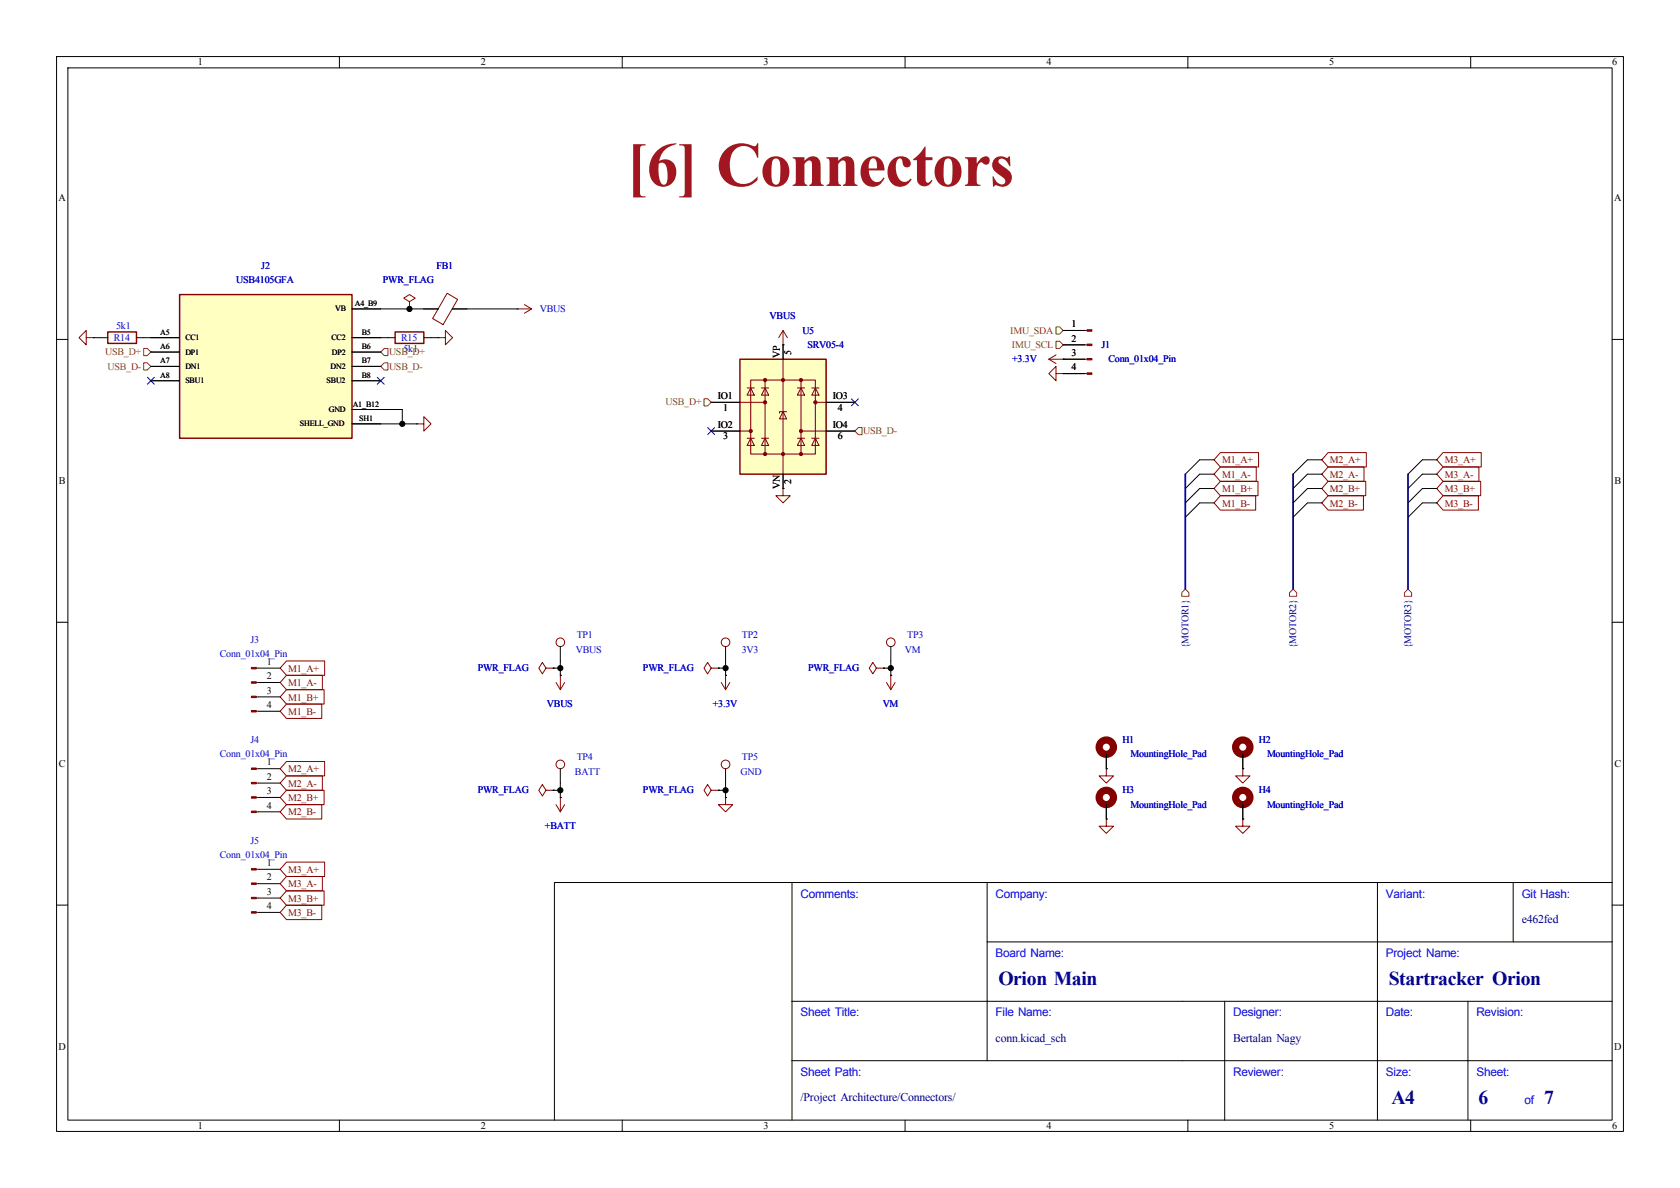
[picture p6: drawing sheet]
<svg xmlns="http://www.w3.org/2000/svg" width="297mm" height="210mm" viewBox="0 0 297 210" stroke-linecap="round" stroke-linejoin="round" font-family="sans-serif">
<g fill="none" stroke="#000" stroke-width=".18">
<path d="M10 10h277v190h-277zM12 12h273v186h-273zM60 10v2M110 10v2M160 10v2M210 10v2M260 10v2M17.8 59.7h1.2M24.1 59.7h1.3M68.6 59.7h1.2M72.4 54.6h.1M74.9 59.7h1.3"/>
<path d="M74.9 54.6h2.6M77.5 59.7h.1M80 54.6h2.5M188 58.4h3.8M10 60h2M73.7 74.9h.1M188 61h3.8M188 63.5h3.8M188 66h3.8M285 60h2M10 110h2M285 110h2"/>
<path d="M140 156v42M174.5 156v31.5M219.7 142.2v2.6M243.5 156v42M267.5 156v10.5M285 156h-187v42M10 160h2M140 177h145M174.5 166.5h110.5M216.5 177v21M259.5 177v21M285 160h2"/>
<path d="M60 198v2M110 198v2M140 187.5h145M160 198v2M210 198v2M260 198v2"/>
</g>
<circle cx="219.7" cy="141" r="1.27" fill="none" stroke="#840000" stroke-width="1.3"/>
<g fill="#840000" stroke="#840000" stroke-width=".18">
<path d="M192.2 58.3h.8v.2h-.8z"/>
<path d="M192.2 60.8h.8v.3h-.8z"/>
<path d="M192.2 63.4h.8v.2h-.8z"/>
<path d="M192.2 65.9h.8v.3h-.8z"/>
</g>
<path d="M72.4 53.3l1-.6-1-.6-1 .6 1 .6v1.3M77.4 54.6h.1M77.5 59.7h1.2v1.3l1.3-1.3-1.3-1.3v1.3M79 51.8l1.9 1.1-2.6 4.5-1.8-1.1zM80 54.6h.1M191.8 58.4h.4M73.7 74.9h1.2v1.3l1.3-1.3-1.3-1.2v1.2M191.8 61h.4M191.8 63.5h.4M191.8 66h.4" fill="none" stroke="#840000" stroke-width=".18"/>
<path d="M19 58.7h5.1v2h-5.1zM69.8 58.7h5.1v2h-5.1z" fill="none" stroke="#840000" stroke-width=".25"/>
<path d="M31.7 52.1h30.5v25.4h-30.5z" fill="#ffffc2"/>
<path d="M31.7 52.1h30.5v25.4h-30.5z" fill="none" stroke="#840000" stroke-width=".25"/>
<g fill="none" stroke="#000" stroke-width=".18">
<path d="M16.5 59.7h.1M26.7 59.7h5M62.2 59.7h5.1M62.2 54.6h5.1M91.4 54.6h.1M26.7 62.2h5M26.7 64.8h5M26.7 67.3h5M62.2 72.4h5.1M62.2 62.2h5.1M62.2 64.8h5.1M62.2 67.3h5.1"/>
<path d="M62.2 74.9h5.1M138.4 61h.1M188 66h.1M99.1 114.3v2.5M127 118.1h.1M128.3 119.4h.1M128.3 114.3v2.5M156.2 118.1h.1M157.5 119.4h.1M157.5 114.3v2.5M99.1 135.9v2.5M127 139.7h.1"/>
<path d="M128.3 135.9v2.5M195.6 135.9h.1M195.6 133.4v2.5M219.7 135.9h.1M219.7 133.4v2.5M128.3 141h.1M195.6 144.8h.1M195.6 142.2v2.6M219.7 144.8h.1"/>
</g>
<g fill="none" stroke="#840000" stroke-width=".18">
<path d="M15.2 59.7v1.3l-1.2-1.3 1.2-1.3v1.3h1.3M91.4 54.6h2.6M92.7 53.8l1.3 .8M94 54.6l-1.3 .8M138.4 58.4l-.7 1.3M138.4 58.4l.8 1.3M138.4 58.4v2.6M186.7 66v1.3l-1.3-1.3 1.3-1.2v1.2h1.3M125.7 118.1l-.6-1-.6 1 .6 1 .6-1h1.3M128.3 119.4v2.5M154.9 118.1l-.6-1-.6 1 .6 1 .6-1h1.3M157.5 119.4v2.5"/>
<path d="M125.7 139.7l-.6-1-.6 1 .6 1 .6-1h1.3M127.5 120.7l.8 1.2M129 120.7l-.7 1.2M156.7 120.7l.8 1.2M158.2 120.7l-.7 1.2M195.6 135.9v1.3h-1.3l1.3 1.2 1.2-1.2h-1.2M219.7 135.9v1.3h-1.3l1.3 1.2 1.3-1.2h-1.3M128.3 141v1.2h-1.3l1.3 1.3 1.2-1.3h-1.2M195.6 144.8v1.3h-1.3l1.3 1.2 1.2-1.2h-1.2M219.7 144.8v1.3h-1.3l1.3 1.2 1.3-1.2h-1.3"/>
<circle cx="99.1" cy="113.5" r=".76"/>
<circle cx="128.3" cy="113.5" r=".76"/>
<circle cx="157.5" cy="113.5" r=".76"/>
<circle cx="99.1" cy="135.1" r=".76"/>
<circle cx="128.3" cy="135.1" r=".76"/>
</g>
<g fill="none" stroke="#840000" stroke-width="1.3">
<circle cx="195.6" cy="132.1" r="1.27"/>
<circle cx="219.7" cy="132.1" r="1.27"/>
<circle cx="195.6" cy="141" r="1.27"/>
</g>
<path d="M130.8 63.5h15.2v20.3h-15.2z" fill="#ffffc2"/>
<g fill="none" stroke="#840000" stroke-width=".18">
<path d="M130.7 71.1h4.6M130.8 76.2h1.9M132.1 68.6h1.2M132.1 77.5h1.2M132.7 67.2h11.4v13.1h-11.4zM132.7 68.6l.6 1.3h-1.2zM132.7 77.5l.6 1.2h-1.2zM134.6 68.6h1.3M134.6 77.5h1.3M135.3 68.6l.6 1.3h-1.3zM135.3 77.5l.6 1.2h-1.3zM135.3 67.2v13.1"/>
<path d="M138.4 72.8l.7 1.2h-1.3zM138.4 63.5v20.3M139.1 72.8h-1.3v.2M141 68.6h1.2M141 77.5h1.2M141.6 68.6l.6 1.3h-1.2zM141.6 77.5l.6 1.2h-1.2zM141.6 67.2v13.1M141.6 76.2h4.4M143.5 68.6h1.3M143.5 77.5h1.3M144.1 68.6l.7 1.3h-1.3z"/>
<path d="M144.1 77.5l.7 1.2h-1.3zM144.1 71.1h1.9M185.4 63.5l1.3 .8M185.4 63.5h2.6M186.7 62.7l-1.3 .8M138.4 86.4v1.2h-1.2l1.2 1.3 1.3-1.3h-1.3M215.7 85.1h6.7v2.5h-6.7l-1.1-1.2zM215.7 87.6h6.3v2.6h-6.3l-1.1-1.3zM215.7 80h6.8v2.6h-6.8l-1.1-1.3zM215.7 82.5h6.4v2.6h-6.4l-1.1-1.3zM234.8 85.1h6.6v2.5h-6.6l-1.1-1.2zM234.8 87.6h6.2v2.6h-6.2l-1.1-1.3z"/>
<path d="M234.8 80h6.7v2.6h-6.7l-1.1-1.3zM234.8 82.5h6.3v2.6h-6.3l-1.1-1.3zM255.1 80h6.8v2.6h-6.8l-1.1-1.3zM255.1 82.5h6.4v2.6h-6.4l-1.1-1.3zM255.1 87.6h6.3v2.6h-6.3l-1.1-1.3zM255.1 85.1h6.7v2.5h-6.7l-1.1-1.2zM45.3 118.1h.4M50.6 119.4h6.4v2.5h-6.4l-1.1-1.2zM50.6 116.8h6.8v2.6h-6.8l-1.1-1.3zM96.5 118.1l-.6-1-.7 1 .7 1 .6-1h1.3M99.1 119.4v2.5M45.3 135.9h.4"/>
<path d="M45.3 138.4h.4M45.3 120.7h.4M45.3 123.2h.4M45.3 125.7h.4M50.6 121.9h6.7v2.6h-6.7l-1.1-1.3zM50.6 137.2h6.4v2.5h-6.4l-1.1-1.3zM50.6 134.6h6.8v2.6h-6.8l-1.1-1.3zM50.6 124.5h6.3v2.5h-6.3l-1.1-1.3zM50.6 139.7h6.7v2.5h-6.7l-1.1-1.2zM96.5 139.7l-.6-1-.7 1 .7 1 .6-1h1.3M98.3 120.7l.8 1.2M99.8 120.7l-.7 1.2"/>
<path d="M45.3 141h.4M45.3 143.5h.4M45.3 153.7h.4M45.3 156.2h.4M45.3 158.8h.4M50.6 142.2h6.3v2.6h-6.3l-1.1-1.3zM50.6 152.4h6.8v2.5h-6.8l-1.1-1.2zM50.6 157.5h6.7v2.5h-6.7l-1.1-1.2zM50.6 154.9h6.4v2.6h-6.4l-1.1-1.3zM98.3 142.2l.8 1.3M99.1 141v2.5M99.8 142.2l-.7 1.3"/>
<path d="M45.3 161.3h.4M50.6 160h6.3v2.6h-6.3l-1.1-1.3z"/>
</g>
<path d="M130.8 63.5h15.2v20.3h-15.2z" fill="none" stroke="#840000" stroke-width=".25"/>
<g fill="#840000" stroke="#840000" stroke-width=".18">
<path d="M44.4 135.8h.9v.2h-.9z"/>
<path d="M44.4 138.3h.9v.3h-.9z"/>
<path d="M44.4 140.8h.9v.3h-.9z"/>
<path d="M44.4 143.4h.9v.2h-.9z"/>
<path d="M44.4 153.5h.9v.3h-.9z"/>
<path d="M44.4 156.1h.9v.2h-.9z"/>
<path d="M44.4 158.6h.9v.3h-.9z"/>
<path d="M44.4 161.2h.9v.2h-.9z"/>
<path d="M44.4 118h.9v.2h-.9z"/>
<path d="M44.4 120.5h.9v.3h-.9z"/>
<path d="M44.4 123.1h.9v.2h-.9z"/>
<path d="M44.4 125.6h.9v.3h-.9z"/>
<circle cx="132.7" cy="76.2" r=".28"/>
<circle cx="135.3" cy="67.2" r=".28"/>
<circle cx="135.3" cy="71.1" r=".28"/>
<circle cx="135.3" cy="80.3" r=".28"/>
<circle cx="138.4" cy="67.2" r=".28"/>
<circle cx="138.4" cy="80.3" r=".28"/>
<circle cx="141.6" cy="67.2" r=".28"/>
<circle cx="141.6" cy="76.2" r=".28"/>
<circle cx="141.6" cy="80.3" r=".28"/>
<circle cx="144.1" cy="71.1" r=".28"/>
</g>
<g fill="none" stroke="#000" stroke-width=".18">
<path d="M16.5 59.7h1.3M25.4 59.7h6.3M62.2 54.6h15.3M62.2 59.7h6.4M72.4 54.6h.1M76.2 59.7h1.3M80 54.6h11.4M188 58.4h3.8M26.7 62.2h5M26.7 64.8h5M26.7 67.3h5M62.2 74.9h11.5"/>
<path d="M62.2 72.4h8.9v2.5M62.2 62.2h5.1M62.2 64.8h5.1M62.2 67.3h5.1M125.7 71.1h5.1M125.7 76.2h5.1M138.4 61h.1M138.4 61v2.5M146 71.1h5.1M146 76.2h5.1M188 63.5h.1M188 66h.1"/>
<path d="M188 61h3.8M188 63.5h3.8M188 66h3.8M138.4 86.4h.1M138.4 83.8v2.6M214.6 83.8h-2.5l-2.6 2.6M214.6 88.9h-2.5l-2.6 2.5M214.6 81.3h-2.5l-2.6 2.5M214.6 86.4h-2.5l-2.6 2.5M233.7 83.8h-2.6l-2.5 2.6M233.7 88.9h-2.6l-2.5 2.5M233.7 81.3h-2.6l-2.5 2.5"/>
<path d="M233.7 86.4h-2.6l-2.5 2.5M254 83.8h-2.5l-2.6 2.6M254 88.9h-2.5l-2.6 2.5M254 81.3h-2.5l-2.6 2.5M254 86.4h-2.5l-2.6 2.5M45.7 118.1h3.8M97.8 118.1h.1M97.8 118.1h1.3M99.1 119.4h.1M99.1 116.8v2.6M127 118.1h.1M127 118.1h1.3"/>
<path d="M128.3 119.4h.1M128.3 116.8v2.6M156.2 118.1h.1M156.2 118.1h1.3M157.5 119.4h.1M157.5 116.8v2.6M45.7 135.9h3.8M45.7 138.4h3.8M45.7 120.7h3.8M45.7 123.2h3.8M45.7 125.7h3.8M97.8 139.7h.1"/>
<path d="M97.8 139.7h1.3M99.1 138.4v2.6M127 139.7h.1M127 139.7h1.3M128.3 138.4v2.6M195.6 135.9h.1M195.6 133.4v2.5M219.7 135.9h.1M219.7 133.4v2.5M45.7 141h3.8M45.7 143.5h3.8M45.7 153.7h3.8"/>
<path d="M45.7 156.2h3.8M45.7 158.8h3.8M99.1 141h.1M128.3 141h.1M195.6 144.8h.1M195.6 142.2v2.6M219.7 144.8h.1M219.7 142.2v2.6M45.7 161.3h3.8"/>
</g>
<path d="M186.7 57.8h.6l.7 .6-.7 .7h-.6zM25.4 64.1h.6l.7 .7-.7 .6h-.6zM25.4 61.6h.6l.7 .6-.7 .7h-.6zM67.3 64.8l.6-.7h.7v1.3h-.7zM67.9 61.6h.7v1.3h-.7l-.6-.7zM124.5 70.5h.6l.6 .6-.6 .7h-.6zM151.8 75.6h.6v1.2h-.6l-.7-.6zM186.7 60.3h.6l.7 .7-.7 .6h-.6zM209.5 104.1l.7 .7v.6h-1.3v-.6zM228.6 104.1l.6 .7v.6h-1.2v-.6zM248.9 104.1l.7 .7v.6h-1.3v-.6z" fill="none" stroke="#725600" stroke-width=".18"/>
<path d="M209.5 83.8v20.3M228.6 83.8v20.3M248.9 83.8v20.3" fill="none" stroke="#000084" stroke-width=".3"/>
<path d="M26.1 66.7l1.2 1.2M27.3 66.7l-1.2 1.2M66.7 66.7l1.2 1.2M67.9 66.7l-1.2 1.2M125.1 75.6l1.2 1.2M126.3 75.6l-1.2 1.2M150.5 70.5l1.2 1.2M151.7 70.5l-1.2 1.2" fill="none" stroke="#000084" stroke-width=".18"/>
<g fill="#000" stroke="#000" stroke-width=".18">
<circle cx="72.4" cy="54.6" r=".46"/>
<circle cx="71.1" cy="74.9" r=".46"/>
<circle cx="99.1" cy="118.1" r=".46"/>
<circle cx="128.3" cy="118.1" r=".46"/>
<circle cx="157.5" cy="118.1" r=".46"/>
<circle cx="99.1" cy="139.7" r=".46"/>
<circle cx="128.3" cy="139.7" r=".46"/>
</g>
<text font-size="11.1" fill="#a21622" x="110.8" y="32.9">[6] Connectors</text>
<g font-size="3.5" fill="#00007f">
<text x="176.5" y="174.1">Orion Main</text>
<text x="245.5" y="174.1">Startracker Orion</text>
<text x="246" y="195.1">A4</text>
<text x="261.4" y="195.1">6</text>
<text x="273" y="195.1">7</text>
</g>
<g font-size="2.1" fill="#00f">
<text x="141.5" y="158.7">Comments:</text>
<text x="176" y="158.7">Company:</text>
<text x="245" y="158.7">Variant:</text>
<text x="269" y="158.7">Git Hash:</text>
<text x="176" y="169.2">Board Name:</text>
<text x="245" y="169.2">Project Name:</text>
<text x="141.5" y="179.7">Sheet Title:</text>
<text x="176" y="179.7">File Name:</text>
<text x="218" y="179.7">Designer:</text>
<text x="245" y="179.7">Date:</text>
<text x="261" y="179.7">Revision:</text>
<text x="141.5" y="190.2">Sheet Path:</text>
<text x="218" y="190.2">Reviewer:</text>
<text x="245" y="190.2">Size:</text>
<text x="261" y="190.2">Sheet:</text>
<text x="269.5" y="195.2">of</text>
</g>
<g font-size="2.1" fill="#00007f">
<text x="269" y="163.2">e462fed</text>
<text x="176" y="184.2">conn.kicad_sch</text>
<text x="218" y="184.2">Bertalan Nagy</text>
<text x="141.5" y="194.7">/Project Architecture/Connectors/</text>
</g>
<g font-size="1.8">
<text x="35" y="11.6">1</text>
<text x="85" y="11.6">2</text>
<text x="135" y="11.6">3</text>
<text x="185" y="11.6">4</text>
<text x="235" y="11.6">5</text>
<text x="285" y="11.6">6</text>
<text x="10.3" y="35.6">A</text>
<text x="285.3" y="35.6">A</text>
<text x="189.4" y="57.8">1</text>
<text x="137.9" y="63.4" transform="rotate(-90 137.9 63.4)">VP</text>
<text x="139.9" y="62.7" transform="rotate(-90 139.9 62.7)">5</text>
<text x="189.4" y="60.4">2</text>
<text x="189.4" y="62.9">3</text>
<text x="189.4" y="65.5">4</text>
<text x="126.9" y="70.5">IO1</text>
<text x="147.2" y="70.5">IO3</text>
<text x="126.9" y="75.6">IO2</text>
<text x="127.8" y="72.6">1</text>
<text x="127.8" y="77.7">3</text>
<text x="147.2" y="75.6">IO4</text>
<text x="148.1" y="72.6">4</text>
<text x="148.1" y="77.7">6</text>
<text x="10.4" y="85.6">B</text>
<text x="137.9" y="86.4" transform="rotate(-90 137.9 86.4)">VN</text>
<text x="139.9" y="85.5" transform="rotate(-90 139.9 85.5)">2</text>
<text x="285.4" y="85.6">B</text>
<text x="47.2" y="117.5">1</text>
<text x="47.2" y="120.1">2</text>
<text x="47.2" y="122.6">3</text>
<text x="47.2" y="125.2">4</text>
<text x="10.4" y="135.6">C</text>
<text x="47.2" y="135.3">1</text>
<text x="47.2" y="137.9">2</text>
<text x="285.4" y="135.6">C</text>
<text x="47.2" y="140.4">3</text>
<text x="47.2" y="142.9">4</text>
<text x="47.2" y="153.1">1</text>
<text x="47.2" y="155.6">2</text>
<text x="47.2" y="158.2">3</text>
<text x="47.2" y="160.7">4</text>
<text x="10.3" y="185.6">D</text>
<text x="285.3" y="185.6">D</text>
<text x="35" y="199.6">1</text>
<text x="85" y="199.6">2</text>
<text x="135" y="199.6">3</text>
<text x="185" y="199.6">4</text>
<text x="235" y="199.6">5</text>
<text x="285" y="199.6">6</text>
</g>
<g font-size="1.8" fill="#0000c2">
<text x="46.2" y="47.5">J2</text>
<text x="77.2" y="47.5">FB1</text>
<text x="41.8" y="50.1">USB4105GFA</text>
<text x="67.7" y="50.1">PWR_FLAG</text>
<text x="20.5" y="58.2">5k1</text>
<text x="95.4" y="55.2">VBUS</text>
<text x="136.1" y="56.4">VBUS</text>
<text x="141.8" y="59">U5</text>
<text x="20.1" y="60.2">R14</text>
<text x="70.9" y="60.2">R15</text>
<text x="71.3" y="62.3">5k1</text>
<text x="142.8" y="61.5">SRV05-4</text>
<text x="178.9" y="64.1">+3.3V</text>
<text x="194.7" y="61.5">J1</text>
<text x="196" y="64.1">Conn_01x04_Pin</text>
<text x="44.3" y="113.6">J3</text>
<text x="102" y="112.8">TP1</text>
<text x="131.2" y="112.8">TP2</text>
<text x="160.4" y="112.8">TP3</text>
<text x="38.9" y="116.1">Conn_01x04_Pin</text>
<text x="84.5" y="118.7">PWR_FLAG</text>
<text x="101.8" y="115.4">VBUS</text>
<text x="113.7" y="118.7">PWR_FLAG</text>
<text x="131.1" y="115.4">3V3</text>
<text x="142.9" y="118.7">PWR_FLAG</text>
<text x="160" y="115.4">VM</text>
<text x="96.7" y="125">VBUS</text>
<text x="126" y="125">+3.3V</text>
<text x="156" y="125">VM</text>
<text x="44.3" y="131.4">J4</text>
<text x="198.4" y="131.4">H1</text>
<text x="222.5" y="131.4">H2</text>
<text x="38.9" y="133.9">Conn_01x04_Pin</text>
<text x="101.6" y="137">BATT</text>
<text x="102" y="134.4">TP4</text>
<text x="130.9" y="137">GND</text>
<text x="131.2" y="134.4">TP5</text>
<text x="199.9" y="133.9">MountingHole_Pad</text>
<text x="224" y="133.9">MountingHole_Pad</text>
<text x="84.5" y="140.3">PWR_FLAG</text>
<text x="113.7" y="140.3">PWR_FLAG</text>
<text x="198.4" y="140.3">H3</text>
<text x="199.9" y="142.8">MountingHole_Pad</text>
<text x="222.5" y="140.3">H4</text>
<text x="224" y="142.8">MountingHole_Pad</text>
<text x="44.3" y="149.1">J5</text>
<text x="96.3" y="146.6">+BATT</text>
<text x="38.9" y="151.7">Conn_01x04_Pin</text>
</g>
<g font-size="1.8" fill="#725600">
<text x="178.6" y="59">IMU_SDA</text>
<text x="18.6" y="62.8">USB_D+</text>
<text x="19" y="65.3">USB_D-</text>
<text x="68.8" y="62.8">USB_D+</text>
<text x="68.8" y="65.3">USB_D-</text>
<text x="178.9" y="61.5">IMU_SCL</text>
<text x="117.6" y="71.7">USB_D+</text>
<text x="152.6" y="76.8">USB_D-</text>
</g>
<g font-size="1.8" fill="#840000">
<text x="216.1" y="81.9">M1_A+</text>
<text x="235.1" y="81.9">M2_A+</text>
<text x="255.4" y="81.9">M3_A+</text>
<text x="216.1" y="87">M1_B+</text>
<text x="216.1" y="89.5">M1_B-</text>
<text x="216.1" y="84.5">M1_A-</text>
<text x="235.1" y="87">M2_B+</text>
<text x="235.1" y="89.5">M2_B-</text>
<text x="235.1" y="84.5">M2_A-</text>
<text x="255.4" y="84.5">M3_A-</text>
<text x="255.4" y="89.5">M3_B-</text>
<text x="255.4" y="87">M3_B+</text>
<text x="51" y="118.8">M1_A+</text>
<text x="51" y="123.8">M1_B+</text>
<text x="51" y="121.3">M1_A-</text>
<text x="51" y="126.4">M1_B-</text>
<text x="51" y="136.5">M2_A+</text>
<text x="51" y="139.1">M2_A-</text>
<text x="51" y="141.6">M2_B+</text>
<text x="51" y="144.2">M2_B-</text>
<text x="51" y="154.3">M3_A+</text>
<text x="51" y="161.9">M3_B-</text>
<text x="51" y="159.4">M3_B+</text>
<text x="51" y="156.9">M3_A-</text>
</g>
<g font-size="1.8" fill="#000084">
<text x="210.1" y="114.6" transform="rotate(-90 210.1 114.6)">{MOTOR1}</text>
<text x="229.2" y="114.6" transform="rotate(-90 229.2 114.6)">{MOTOR2}</text>
<text x="249.5" y="114.6" transform="rotate(-90 249.5 114.6)">{MOTOR3}</text>
</g>
<g font-size="1.4">
<text x="28.3" y="59.2">A5</text>
<text x="59.2" y="55.1">VB</text>
<text x="62.7" y="54.1">A4_B9</text>
<text x="63.9" y="59.2">B5</text>
<text x="28.3" y="61.7">A6</text>
<text x="28.3" y="64.2">A7</text>
<text x="32.8" y="60.1">CC1</text>
<text x="32.8" y="62.7">DP1</text>
<text x="32.8" y="65.2">DN1</text>
<text x="58.5" y="65.2">DN2</text>
<text x="58.6" y="60.1">CC2</text>
<text x="58.7" y="62.7">DP2</text>
<text x="63.9" y="61.7">B6</text>
<text x="63.9" y="64.2">B7</text>
<text x="28.3" y="66.8">A8</text>
<text x="32.8" y="67.8">SBU1</text>
<text x="57.7" y="67.8">SBU2</text>
<text x="62.4" y="71.9">A1_B12</text>
<text x="63.9" y="66.8">B8</text>
<text x="53" y="75.4">SHELL_GND</text>
<text x="58.1" y="72.8">GND</text>
<text x="63.5" y="74.4">SH1</text>
</g>
</svg>
